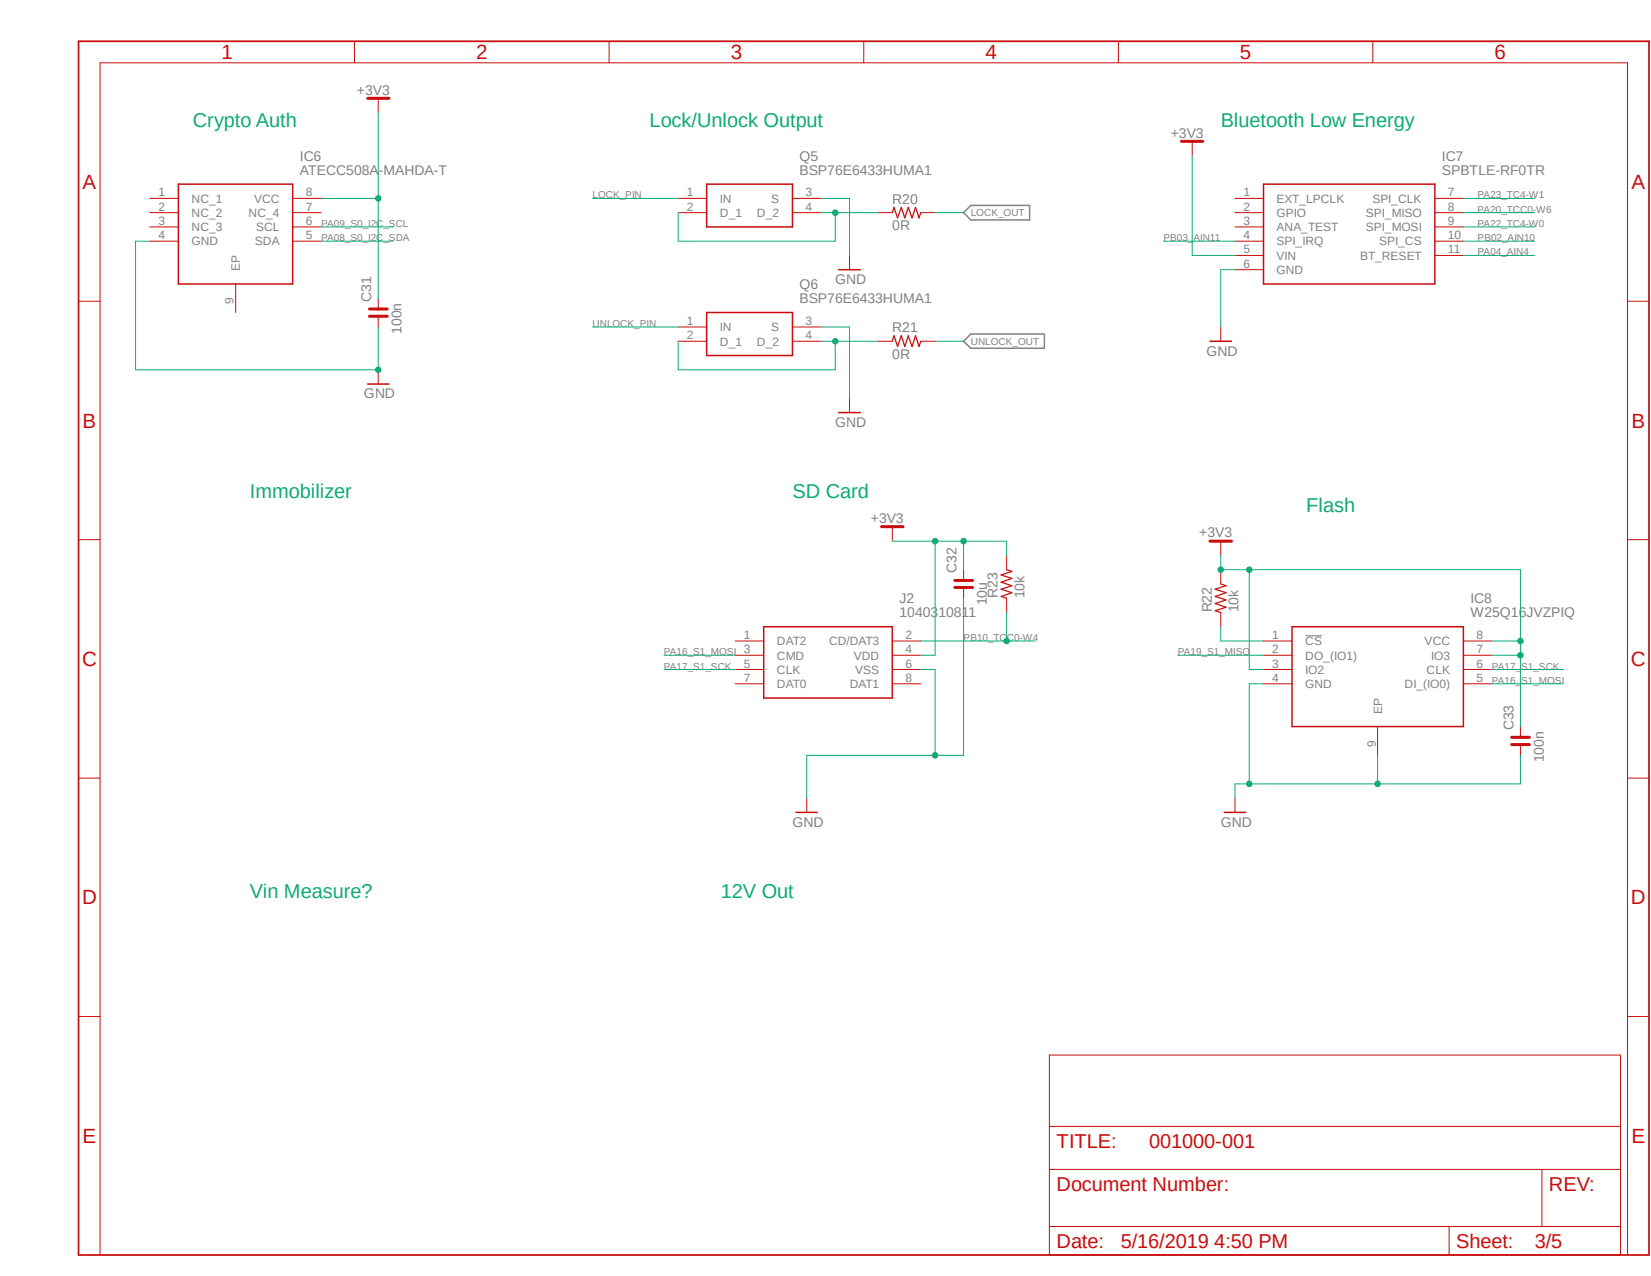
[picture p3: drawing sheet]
<svg xmlns="http://www.w3.org/2000/svg" width="279mm" height="216mm" viewBox="0 0 279 216" stroke-linecap="round" stroke-linejoin="round" font-family="sans-serif">
<path d="M12.8 6.7l266.6 206.2M279.4 6.7l-266.6 206.2" fill="none" stroke="#fff" stroke-width=".17"/>
<path d="M220.9 107.6h2.8" fill="none" stroke="#808080" stroke-width=".17"/>
<path d="M163.1 36l1.2-1.2h9.9v2.4h-9.9zM163.1 57.7l1.2-1.2h12.4v2.4h-12.4z" fill="none" stroke="#808080" stroke-width=".25"/>
<path d="M13.3 7h265.8v205.3h-265.8z" fill="none" stroke="#c90d0c" stroke-width=".3"/>
<g fill="none" stroke="#c90d0c" stroke-width=".17">
<path d="M60 7v3.6M64 16.6v2.4M103.1 7v3.6M146.2 7v3.6M189.3 7v3.6M232.3 7v3.6M25.4 33.6h4.8M25.4 36h4.8M25.4 38.4h4.8M49.5 33.6h4.9M49.5 36h4.9M49.5 38.4h4.9"/>
<path d="M114.8 33.6h4.8M114.8 36h4.8M134.1 33.6h4.8M134.1 36h4.8M148.6 36h2.4M155.8 36h2.4M201.8 23.9v2.4M209 33.6h4.8M209 36h4.8M209 38.4h4.8M242.8 33.6h4.8M242.8 36h4.8"/>
<path d="M242.8 38.4h4.8M13.3 51h3.6M25.4 40.8h4.8M39.9 48v4.9M49.5 40.8h4.9M64 50.5v1.8M64 53.5v1.8M114.8 55.3h4.8M114.8 57.7h4.8M134.1 55.3h4.8M134.1 57.7h4.8M143.8 43.2v2.4"/>
<path d="M148.6 57.7h2.4M155.8 57.7h2.4M206.6 55.3v2.4M209 40.8h4.8M209 43.2h4.8M209 45.6h4.8M242.8 40.8h4.8M242.8 43.2h4.8M275.4 51h3.7M64 62.6v2.4M143.8 67.4v2.4M13.3 91.3h3.6"/>
<path d="M151 89.1v2.5M163.1 96.4v1.8M163.1 99.4v1.8M170.3 94v2.4M206.6 91.6v2.4M206.6 96.4v2.4M275.4 91.3h3.7M124.4 108.5h4.8M124.4 110.9h4.8M124.4 113.3h4.8M124.4 115.7h4.8M151 108.5h4.8"/>
<path d="M151 110.9h4.8M151 113.3h4.8M151 115.7h4.8M170.3 101.2v2.4M206.6 103.6v2.4M213.8 108.5h4.9M213.8 110.9h4.9M213.8 113.3h4.9M213.8 115.7h4.9M247.6 108.5h4.9M247.6 110.9h4.9M247.6 113.3h4.9"/>
<path d="M247.6 115.7h4.9M13.3 131.7h3.6M136.5 135v2.5M209 135v2.5M233.1 122.9v4.9M257.3 122.9v1.9M257.3 126v1.8M275.4 131.7h3.7M13.3 172h3.6M177.6 178.5h96.6v33.8h-96.6zM275.4 172h3.7M177.6 197.9h96.6"/>
<path d="M177.6 190.6h96.6M260.9 197.9v9.6M16.9 212.3v-201.7h258.5v201.7M177.6 207.5h96.6M245.2 207.5v4.8"/>
</g>
<path d="M30.2 31.2h19.3v16.8h-19.3zM119.6 31.2h14.5v7.2h-14.5zM213.8 31.2h29v16.8h-29zM119.6 52.9h14.5v7.3h-14.5zM141.9 45.6h3.7M204.8 57.7h3.6M62.2 65h3.6M141.9 69.8h3.7M129.2 106h21.8v12.1h-21.8zM218.7 106h28.9v16.9h-28.9zM134.7 137.5h3.6M207.2 137.5h3.6" fill="none" stroke="#c90d0c" stroke-width=".25"/>
<path d="M62.2 16.6h3.6M199.9 23.9h3.6M62.5 52.3h3M62.5 53.5h3M149.2 89.1h3.6M161.6 98.2h3M161.6 99.4h3M204.8 91.6h3.6M255.8 124.8h3M255.8 126h3" fill="none" stroke="#c90d0c" stroke-width=".51"/>
<path d="M151 36l.3-.9 .6 1.8 .6-1.8 .6 1.8 .6-1.8 .6 1.8 .6-1.8 .6 1.8 .3-.9M151 57.7l.3-.9 .6 1.8 .6-1.8 .6 1.8 .6-1.8 .6 1.8 .6-1.8 .6 1.8 .3-.9M170.3 96.4l.9 .3-1.8 .6 1.8 .6-1.8 .6 1.8 .6-1.8 .6 1.8 .6-1.8 .6 .9 .3M206.6 98.8l.9 .3-1.8 .6 1.8 .6-1.8 .6 1.8 .6-1.8 .6 1.8 .6-1.8 .6 .9 .3" fill="none" stroke="#c90d0c" stroke-width=".21"/>
<path d="M64 19v31.5M54.4 33.6h9.6" fill="none" stroke="#0dab76" stroke-width=".17"/>
<circle cx="64" cy="33.6" r=".46" fill="#0dab76"/>
<g fill="none" stroke="#0dab76" stroke-width=".17">
<path d="M201.8 26.3v16.9h7.2M151 91.6h12.1v4.8M158.2 91.6v19.3h-2.4"/>
<circle cx="64" cy="33.6" r=".46"/>
</g>
<circle cx="158.2" cy="91.6" r=".46" fill="#0dab76"/>
<g fill="none" stroke="#0dab76" stroke-width=".17">
<path d="M163.1 91.6h7.2"/>
<circle cx="158.2" cy="91.6" r=".46"/>
</g>
<circle cx="163.1" cy="91.6" r=".46" fill="#0dab76"/>
<g fill="none" stroke="#0dab76" stroke-width=".17">
<path d="M170.3 91.6v2.4M206.6 94v2.4h50.7v12.1"/>
<circle cx="163.1" cy="91.6" r=".46"/>
</g>
<circle cx="206.6" cy="96.4" r=".46" fill="#0dab76"/>
<g fill="none" stroke="#0dab76" stroke-width=".17">
<path d="M252.5 108.5h4.8v14.4"/>
<circle cx="206.6" cy="96.4" r=".46"/>
</g>
<circle cx="257.3" cy="108.5" r=".46" fill="#0dab76"/>
<g fill="none" stroke="#0dab76" stroke-width=".17">
<path d="M211.4 96.4v16.9h2.4"/>
<circle cx="257.3" cy="108.5" r=".46"/>
</g>
<circle cx="211.4" cy="96.4" r=".46" fill="#0dab76"/>
<g fill="none" stroke="#0dab76" stroke-width=".17">
<path d="M252.5 110.9h4.8"/>
<circle cx="211.4" cy="96.4" r=".46"/>
</g>
<circle cx="257.3" cy="110.9" r=".46" fill="#0dab76"/>
<g fill="none" stroke="#0dab76" stroke-width=".17">
<path d="M22.9 40.8v21.8h41.1v-7.3"/>
<circle cx="257.3" cy="110.9" r=".46"/>
</g>
<circle cx="64" cy="62.6" r=".46" fill="#0dab76"/>
<g fill="none" stroke="#0dab76" stroke-width=".17">
<path d="M138.9 33.6h4.9v9.6M22.9 40.8h2.5M138.9 55.3h4.9v12.1M209 45.6h-2.4v9.7M155.8 113.3h2.4v14.5M163.1 101.2v26.6h-26.6v7.2"/>
<circle cx="64" cy="62.6" r=".46"/>
</g>
<circle cx="158.2" cy="127.8" r=".46" fill="#0dab76"/>
<g fill="none" stroke="#0dab76" stroke-width=".17">
<path d="M233.1 127.8v4.8M257.3 127.8v4.8h-48.3v2.4"/>
<circle cx="158.2" cy="127.8" r=".46"/>
</g>
<circle cx="233.1" cy="132.6" r=".46" fill="#0dab76"/>
<g fill="none" stroke="#0dab76" stroke-width=".17">
<path d="M213.8 115.7h-2.4v16.9"/>
<circle cx="233.1" cy="132.6" r=".46"/>
</g>
<circle cx="211.4" cy="132.6" r=".46" fill="#0dab76"/>
<g fill="none" stroke="#0dab76" stroke-width=".17">
<path d="M54.4 38.4h12.1M100.3 33.6h14.5M54.4 40.8h12.1M100.3 55.3h14.5M114.8 57.7v4.9h26.6v-4.9M138.9 57.7h9.7"/>
<circle cx="211.4" cy="132.6" r=".46"/>
</g>
<circle cx="141.4" cy="57.7" r=".46" fill="#0dab76"/>
<g fill="none" stroke="#0dab76" stroke-width=".17">
<path d="M114.8 36v4.8h26.6v-4.8M138.9 36h9.7"/>
<circle cx="141.4" cy="57.7" r=".46"/>
</g>
<circle cx="141.4" cy="36" r=".46" fill="#0dab76"/>
<g fill="none" stroke="#0dab76" stroke-width=".17">
<path d="M158.2 36h4.9M247.6 36h12.1M247.6 38.4h12.1M247.6 33.6h12.1M158.2 57.7h4.9M196.9 40.8h12.1M247.6 40.8h12.1M247.6 43.2h12.1M170.3 103.6v4.9h-14.5"/>
<circle cx="141.4" cy="36" r=".46"/>
</g>
<circle cx="170.4" cy="108.5" r=".46" fill="#0dab76"/>
<g fill="none" stroke="#0dab76" stroke-width=".17">
<path d="M112.4 110.9h12M112.4 113.3h12M170.3 108.5h4.9M199.3 110.9h14.5M206.6 106v2.5h7.2M252.5 115.7h12M252.5 113.3h12"/>
<circle cx="170.4" cy="108.5" r=".46"/>
</g>
<g font-size="3.5" fill="#c90d0c">
<text x="37.5" y="10">1</text>
<text x="80.6" y="10">2</text>
<text x="123.7" y="10">3</text>
<text x="166.8" y="10">4</text>
<text x="209.8" y="10">5</text>
<text x="252.9" y="10">6</text>
<text x="14" y="32">A</text>
<text x="276.1" y="32">A</text>
<text x="14" y="72.3">B</text>
<text x="276.1" y="72.3">B</text>
<text x="13.9" y="112.7">C</text>
<text x="276" y="112.7">C</text>
<text x="13.9" y="153">D</text>
<text x="276" y="153">D</text>
<text x="14" y="193.4">E</text>
<text x="276.1" y="193.4">E</text>
</g>
<g font-size="3.4" fill="#0dab76">
<text x="32.6" y="21.5">Crypto Auth</text>
<text x="109.9" y="21.5">Lock/Unlock Output</text>
<text x="206.6" y="21.5">Bluetooth Low Energy</text>
<text x="42.3" y="84.3">Immobilizer</text>
<text x="134.1" y="84.3">SD Card</text>
<text x="221.1" y="86.7">Flash</text>
<text x="42.3" y="151.9">Vin Measure?</text>
<text x="122" y="151.9">12V Out</text>
</g>
<g font-size="3.4" fill="#c90d0c">
<text x="178.8" y="194.2">TITLE:</text>
<text x="194.5" y="194.2">001000-001</text>
<text x="178.8" y="201.5">Document Number:</text>
<text x="262.1" y="201.5">REV:</text>
<text x="178.8" y="211.1">Date:</text>
<text x="189.7" y="211.1">5/16/2019 4:50 PM</text>
<text x="246.4" y="211.1">Sheet:</text>
<text x="259.7" y="211.1">3/5</text>
</g>
<g font-size="2.4" fill="#808080">
<text x="60.4" y="16">+3V3</text>
<text x="198.1" y="23.3">+3V3</text>
<text x="50.8" y="29.6">ATECC508A-MAHDA-T</text>
<text x="50.8" y="27.2">IC6</text>
<text x="135.3" y="29.6">BSP76E6433HUMA1</text>
<text x="135.3" y="27.2">Q5</text>
<text x="244" y="29.6">SPBTLE-RF0TR</text>
<text x="244" y="27.2">IC7</text>
<text x="151" y="34.5">R20</text>
<text x="151" y="39">0R</text>
<text x="62.8" y="51.1" transform="rotate(-90 62.8 51.1)">C31</text>
<text x="135.3" y="51.3">BSP76E6433HUMA1</text>
<text x="135.3" y="48.9">Q6</text>
<text x="141.4" y="48">GND</text>
<text x="67.9" y="56.5" transform="rotate(-90 67.9 56.5)">100n</text>
<text x="151" y="56.2">R21</text>
<text x="151" y="60.7">0R</text>
<text x="204.2" y="60.2">GND</text>
<text x="61.6" y="67.4">GND</text>
<text x="141.4" y="72.2">GND</text>
<text x="147.4" y="88.5">+3V3</text>
<text x="202.9" y="90.9">+3V3</text>
<text x="161.9" y="97" transform="rotate(-90 161.9 97)">C32</text>
<text x="168.8" y="101.2" transform="rotate(-90 168.8 101.2)">R23</text>
<text x="173.4" y="101.2" transform="rotate(-90 173.4 101.2)">10k</text>
<text x="152.2" y="104.5">1040310811</text>
<text x="152.2" y="102.1">J2</text>
<text x="167" y="102.4" transform="rotate(-90 167 102.4)">10u</text>
<text x="205.1" y="103.6" transform="rotate(-90 205.1 103.6)">R22</text>
<text x="209.6" y="103.6" transform="rotate(-90 209.6 103.6)">10k</text>
<text x="248.8" y="102.1">IC8</text>
<text x="248.8" y="104.5">W25Q16JVZPIQ</text>
<text x="256.1" y="123.6" transform="rotate(-90 256.1 123.6)">C33</text>
<text x="261.2" y="129" transform="rotate(-90 261.2 129)">100n</text>
<text x="134.1" y="139.9">GND</text>
<text x="206.6" y="139.9">GND</text>
</g>
<g font-size="2" fill="#808080">
<text x="26.8" y="33.2">1</text>
<text x="26.8" y="35.6">2</text>
<text x="32.4" y="34.3">NC_1</text>
<text x="43" y="34.3">VCC</text>
<text x="51.8" y="33.2">8</text>
<text x="51.8" y="35.6">7</text>
<text x="116.3" y="33.2">1</text>
<text x="116.3" y="35.6">2</text>
<text x="121.8" y="34.3">IN</text>
<text x="130.5" y="34.3">S</text>
<text x="136.3" y="33.2">3</text>
<text x="136.3" y="35.6">4</text>
<text x="210.4" y="33.2">1</text>
<text x="210.4" y="35.6">2</text>
<text x="216" y="34.3">EXT_LPCLK</text>
<text x="232.2" y="34.3">SPI_CLK</text>
<text x="245" y="33.2">7</text>
<text x="245" y="35.6">8</text>
<text x="26.8" y="38.1">3</text>
<text x="26.8" y="40.5">4</text>
<text x="32.4" y="36.7">NC_2</text>
<text x="32.4" y="39.1">NC_3</text>
<text x="32.4" y="41.5">GND</text>
<text x="42.1" y="36.7">NC_4</text>
<text x="43.1" y="41.5">SDA</text>
<text x="43.4" y="39.1">SCL</text>
<text x="51.8" y="38.1">6</text>
<text x="51.8" y="40.5">5</text>
<text x="121.8" y="36.7">D_1</text>
<text x="128.1" y="36.7">D_2</text>
<text x="210.4" y="38.1">3</text>
<text x="210.4" y="40.5">4</text>
<text x="216" y="36.7">GPIO</text>
<text x="216" y="39.1">ANA_TEST</text>
<text x="216" y="41.5">SPI_IRQ</text>
<text x="231.1" y="36.7">SPI_MISO</text>
<text x="231.1" y="39.1">SPI_MOSI</text>
<text x="233.4" y="41.5">SPI_CS</text>
<text x="245" y="38.1">9</text>
<text x="245" y="40.5">10</text>
<text x="40.6" y="45.8" transform="rotate(-90 40.6 45.8)">EP</text>
<text x="210.4" y="42.9">5</text>
<text x="210.4" y="45.3">6</text>
<text x="216" y="43.9">VIN</text>
<text x="216" y="46.4">GND</text>
<text x="230.2" y="43.9">BT_RESET</text>
<text x="245" y="42.9">11</text>
<text x="39.5" y="51.4" transform="rotate(-90 39.5 51.4)">9</text>
<text x="116.3" y="55">1</text>
<text x="116.3" y="57.4">2</text>
<text x="121.8" y="56.1">IN</text>
<text x="121.8" y="58.5">D_1</text>
<text x="128.1" y="58.5">D_2</text>
<text x="130.5" y="56">S</text>
<text x="136.3" y="55">3</text>
<text x="136.3" y="57.4">4</text>
<text x="125.9" y="108.1">1</text>
<text x="125.9" y="110.5">3</text>
<text x="125.9" y="112.9">5</text>
<text x="131.5" y="109.2">DAT2</text>
<text x="131.5" y="111.6">CMD</text>
<text x="140.3" y="109.2">CD/DAT3</text>
<text x="144.5" y="111.6">VDD</text>
<text x="153.2" y="108.1">2</text>
<text x="153.2" y="110.5">4</text>
<text x="153.2" y="112.9">6</text>
<text x="215.3" y="108.1">1</text>
<text x="215.3" y="110.5">2</text>
<text x="215.3" y="112.9">3</text>
<text x="220.9" y="109.2">CS</text>
<text x="220.9" y="111.6">DO_(IO1)</text>
<text x="241.1" y="109.2">VCC</text>
<text x="242.2" y="111.6">IO3</text>
<text x="249.9" y="108.1">8</text>
<text x="249.9" y="110.5">7</text>
<text x="249.9" y="112.9">6</text>
<text x="125.9" y="115.4">7</text>
<text x="131.5" y="114">CLK</text>
<text x="131.5" y="116.4">DAT0</text>
<text x="143.8" y="116.4">DAT1</text>
<text x="144.7" y="114">VSS</text>
<text x="153.2" y="115.4">8</text>
<text x="215.3" y="115.4">4</text>
<text x="220.9" y="114">IO2</text>
<text x="220.9" y="116.4">GND</text>
<text x="237.7" y="116.4">DI_(IO0)</text>
<text x="241.4" y="114">CLK</text>
<text x="249.9" y="115.4">5</text>
<text x="233.9" y="120.7" transform="rotate(-90 233.9 120.7)">EP</text>
<text x="232.8" y="126.3" transform="rotate(-90 232.8 126.3)">9</text>
</g>
<g font-size="1.7" fill="#808080">
<text x="100.3" y="33.6">LOCK_PIN</text>
<text x="250.1" y="36">PA20_TCC0-W6</text>
<text x="250.1" y="33.6">PA23_TC4-W1</text>
<text x="54.4" y="38.4">PA09_S0_I2C_SCL</text>
<text x="54.4" y="40.8">PA08_S0_I2C_SDA</text>
<text x="164.3" y="36.6">LOCK_OUT</text>
<text x="196.9" y="40.8">PB03_AIN11</text>
<text x="250.1" y="38.4">PA22_TC4-W0</text>
<text x="250.1" y="40.8">PB02_AIN10</text>
<text x="250.1" y="43.2">PA04_AIN4</text>
<text x="100.3" y="55.3">UNLOCK_PIN</text>
<text x="164.3" y="58.3">UNLOCK_OUT</text>
<text x="112.4" y="110.9">PA16_S1_MOSI</text>
<text x="112.4" y="113.3">PA17_S1_SCK</text>
<text x="163.1" y="108.5">PB10_TCC0-W4</text>
<text x="199.3" y="110.9">PA19_S1_MISO</text>
<text x="252.5" y="113.3">PA17_S1_SCK</text>
<text x="252.5" y="115.7">PA16_S1_MOSI</text>
</g>
</svg>
